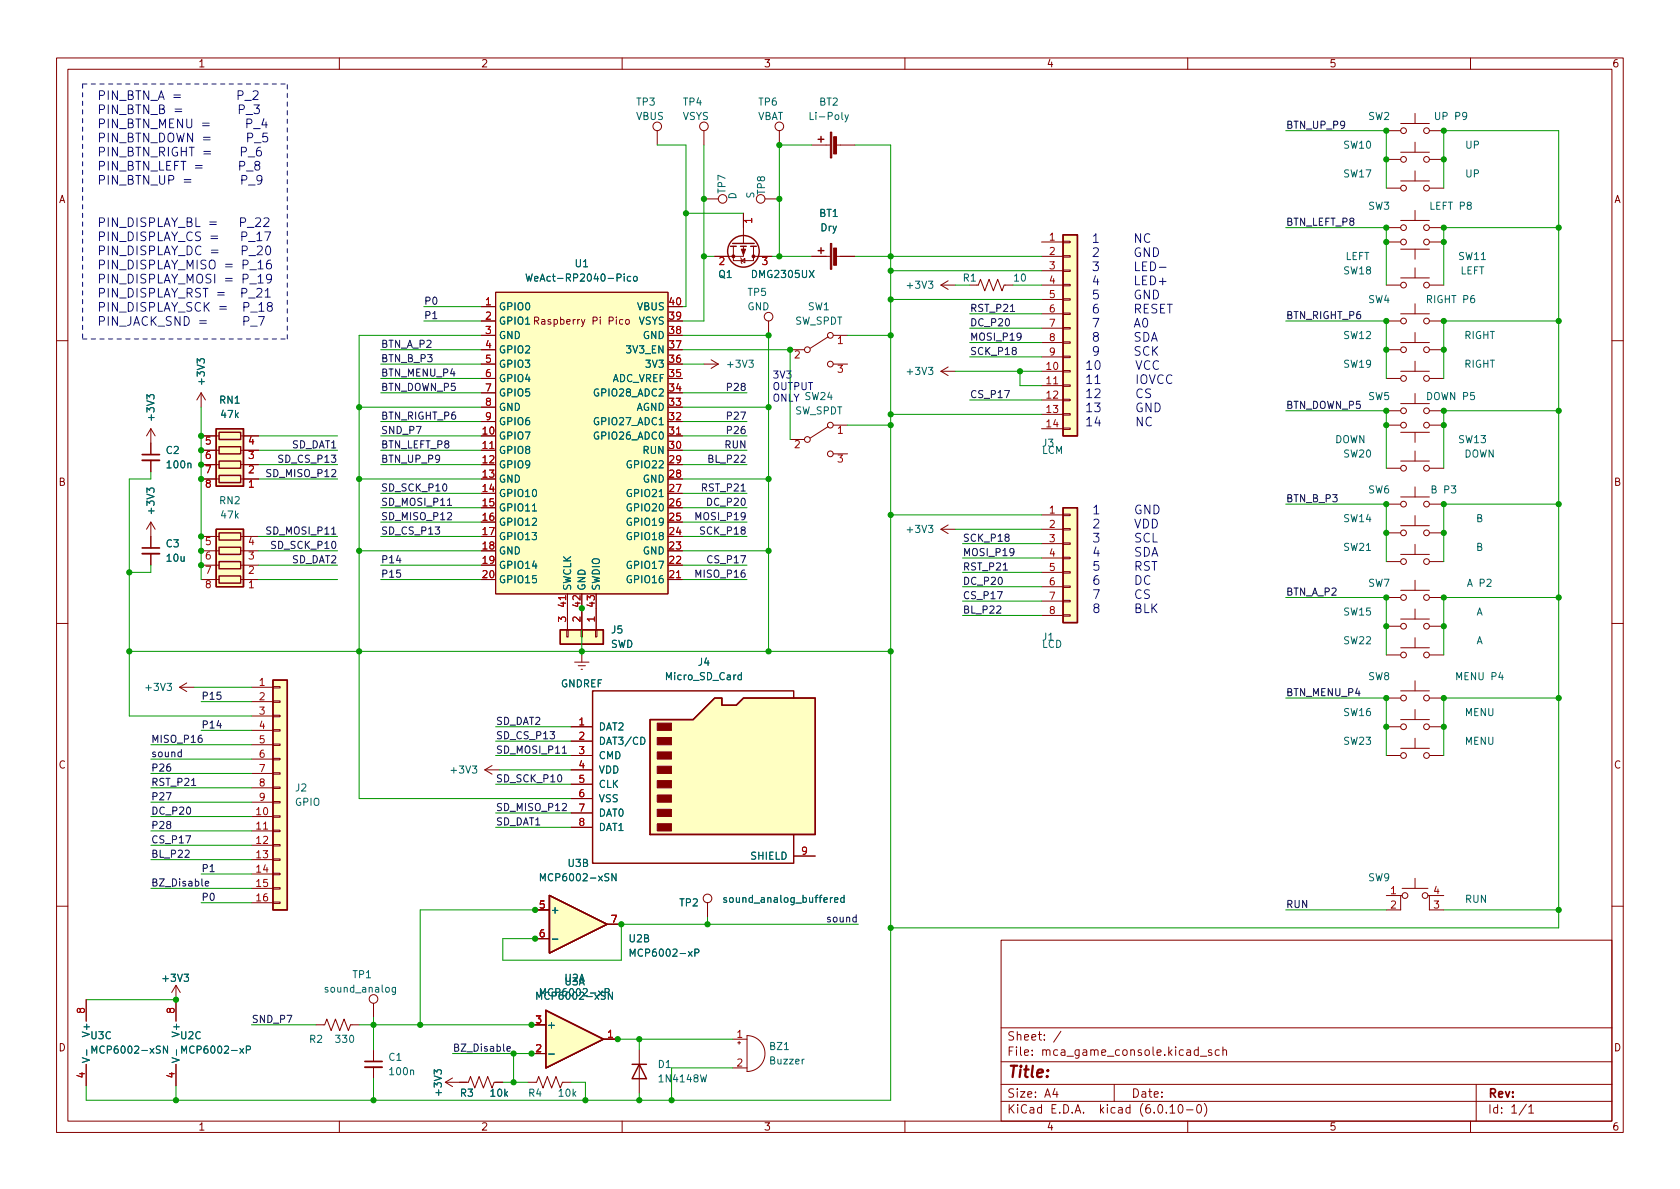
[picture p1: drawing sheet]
<svg xmlns="http://www.w3.org/2000/svg" width="297mm" height="210mm" viewBox="0 0 297 210" stroke-linecap="round" stroke-linejoin="round" font-family="sans-serif">
<g fill="none" stroke="#840000" stroke-width=".18">
<path d="M10 10.2h277v190.1h-277zM12 12.2h273v186.1h-273zM60 10.2v2M110 10.2v2M160 10.2v2M210 10.2v2M260 10.2v2M116.2 23.1v2.5M124.5 23.1v2.5M124.5 35.2h2.5M131.4 37.7v5.3M135.3 35.2h2.5"/>
<path d="M137.8 23.1v2.5M143.5 25.6h3.3M147.8 25.6h3.3M245.1 33.3h2.5M245.1 23.1h2.5M245.1 28.2h2.5M247.6 32h5.1M247.6 21.8h5.1M247.6 26.9h5.1M247.6 39h5.1M250.2 20.1v1.7M250.2 25.1v1.8"/>
<path d="M250.2 30.2v1.8M250.2 37.2v1.8M252.7 33.3h2.6M252.7 23.1h2.6M252.7 28.2h2.6M85.1 56.8h2.5M85.1 54.2h2.5M85.1 59.3h2.5M87.6 51.7h30.5v53.3h-30.5zM94.5 56.7h.6l.1-.2v-.3l-.7-.1v1.2M94.8 56.7l.4 .6M110.1 56.6l-.3-.1-.3 .2 .1 .6h.5"/>
<path d="M110.7 56.6l.2-.1 .3 .1 .1 .5-.1 .2h-.3l-.2-.1zM129.7 43.6v2.5h3.5v-2.5M130.9 45.6l.2 .1v.8l.1 .1M131.1 46.1l.6-.4v.8zM131.4 43.6v1.7h-5M133.2 45.3h3.3M135.9 56.8v2.5M143.5 45.3h3.3M146.4 59.6l-3.1 2M147.3 59.3h2.6M147.8 45.3h3.3M166.4 50.4h2.5"/>
<path d="M166.4 50.4l1.2 .8M167.6 49.7l-1.2 .7M171.4 50.4h1.6l.4-1 .7 2 .8-2 .7 2 .8-2 .8 2 .3-1h1.6M184.1 42.8h3.9M184.1 50.4h3.9M184.1 55.5h3.9M184.1 45.3h3.9M184.1 47.9h3.9M184.1 53h3.9M184.1 58h3.9M188 57.9h1.2v.3h-1.2zM188 55.4h1.2v.2h-1.2z"/>
<path d="M188 52.8h1.2v.3h-1.2zM188 50.3h1.2v.2h-1.2zM188 47.7h1.2v.3h-1.2zM188 45.2h1.2v.3h-1.2zM188 42.7h1.2v.2h-1.2zM245.1 42.8h2.5M245.1 40.3h2.5M245.1 50.4h2.5M245.1 56.8h2.5M247.6 44.1h5.1M247.6 49.1h5.1M247.6 55.5h5.1"/>
<path d="M250.2 44.1v1.7M250.2 47.4v1.7M250.2 53.7v1.8M250.2 58.8v1.8M252.7 42.8h2.6M252.7 40.3h2.6M252.7 50.4h2.6M252.7 56.8h2.6M10 60.2h2M26.7 75.8v4.6M26.7 75.8l-.8 1.3M26.7 75.8l.7 1.3"/>
<path d="M35.6 79.6h3.1M35.6 77.1h3.1M35.6 69.5l-.8 1.2M35.6 69.5v2.5M35.6 69.5l.7 1.2M42.5 79.6h3.2M42.5 77.1h3.2M85.1 64.4h2.5M85.1 79.6h2.5M85.1 61.8h2.5M85.1 66.9h2.5M85.1 69.5h2.5"/>
<path d="M85.1 72h2.5M85.1 74.5h2.5M118.1 77.1h2.5M124.5 64.4h2.5M125.7 63.6l1.3 .8M127 64.4l-1.3 .7M139.7 77.7h2.5M139.7 61.8h2.5M146.4 75.4l-3.1 2.1M147.3 75.2h2.6M147.3 64.4h2.6M166.4 65.7l1.2 .7"/>
<path d="M166.4 65.7h2.5M167.6 64.9l-1.2 .8M184.1 65.7h3.9M184.1 60.6h3.9M184.1 68.2h3.9M184.1 70.7h3.9M184.1 73.3h3.9M184.1 75.8h3.9M184.1 63.1h3.9M188 75.7h1.2v.2h-1.2zM188 73.1h1.2v.3h-1.2zM188 70.6h1.2v.3h-1.2z"/>
<path d="M188 68.1h1.2v.2h-1.2zM188 65.5h1.2v.3h-1.2zM188 63h1.2v.2h-1.2zM188 60.4h1.2v.3h-1.2zM245.1 75.2h2.5M245.1 61.8h2.5M245.1 66.9h2.5M245.1 72.6h2.5M247.6 65.7h5.1M247.6 71.4h5.1M247.6 60.6h5.1M247.6 76.4h5.1"/>
<path d="M250.2 63.9v1.8M250.2 69.6v1.8M250.2 76.4v1.8M250.2 79.8v1.7M252.7 75.2h2.6M252.7 61.8h2.6M252.7 66.9h2.6M252.7 72.6h2.6M285 60.2h2M26.7 81.4v2M26.7 92.3v4.6M26.7 97.9v2"/>
<path d="M26.7 92.3l-.8 1.3M26.7 92.3l.7 1.3M35.6 84.7h3.1M35.6 82.2h3.1M35.6 99.9h3.1M35.6 97.4h3.1M35.6 94.9h3.1M42.5 84.7h3.2M42.5 82.2h3.2M42.5 99.9h3.2M42.5 97.4h3.2M42.5 94.9h3.2"/>
<path d="M147.3 80.3h2.6M166.4 93.6l1.2 .8M166.4 93.6h2.5M167.6 92.8l-1.2 .8M184.1 93.6h3.9M184.1 91.1h3.9M184.1 96.1h3.9M184.1 98.7h3.9M188 98.5h1.2v.3h-1.2zM188 96h1.2v.3h-1.2zM188 93.5h1.2v.2h-1.2zM188 90.9h1.2v.3h-1.2z"/>
<path d="M245.1 89.1h2.5M245.1 82.8h2.5M245.1 94.2h2.5M245.1 99.3h2.5M247.6 87.9h5.1M247.6 81.5h5.1M247.6 93h5.1M247.6 98h5.1M250.2 86.1v1.8M250.2 91.2v1.8M250.2 96.3v1.7M252.7 89.1h2.6"/>
<path d="M252.7 82.8h2.6M252.7 94.2h2.6M252.7 99.3h2.6M10 110.2h2M35.6 102.5h3.1M42.5 102.5h3.2M100.2 111.4h.3v1.2h-.3zM100.3 105v6.4M101.6 117.1h2.5M102.2 117.7h1.3M102.7 111.4h.3v1.2h-.3zM102.7 118.4h.3"/>
<path d="M102.9 107.6v3.8M102.9 115.8v1.3M105.3 111.4h.2v1.2h-.2zM105.4 107.6v3.8M118.1 102.5h2.5M184.1 101.2h3.9M184.1 103.8h3.9M184.1 106.3h3.9M184.1 108.8h3.9M188 108.7h1.2v.3h-1.2zM188 106.2h1.2v.2h-1.2zM188 103.6h1.2v.3h-1.2z"/>
<path d="M188 101.1h1.2v.2h-1.2zM245.1 115.8h2.5M245.1 105.7h2.5M245.1 110.7h2.5M247.6 114.5h5.1M247.6 104.4h5.1M247.6 109.5h5.1M250.2 102.6v1.8M250.2 107.7v1.8M250.2 112.8v1.7M252.7 115.8h2.6M252.7 105.7h2.6"/>
<path d="M252.7 110.7h2.6M285 110.2h2M31.7 121.5h2.6M31.7 121.5l1.3 .8M33 120.8l-1.3 .7M44.4 121.5h3.9M44.4 124.1h3.9M44.4 126.6h3.9M44.4 129.2h3.9M44.4 131.7h3.9M44.4 134.2h3.9M44.4 136.8h3.9"/>
<path d="M44.4 139.3h3.9M48.3 139.2h1.2v.2h-1.2zM48.3 136.6h1.2v.3h-1.2zM48.3 134.1h1.2v.3h-1.2zM48.3 131.6h1.2v.2h-1.2zM48.3 129h1.2v.3h-1.2zM48.3 126.5h1.2v.2h-1.2zM48.3 123.9h1.2v.3h-1.2zM48.3 121.4h1.2v.3h-1.2zM85.7 136.1l1.3 .8M85.7 136.1h2.6M87 135.4l-1.3 .7"/>
<path d="M101 136.1h3.8M101 128.5h3.8M101 131.1h3.8M101 133.6h3.8M101 138.7h3.8M245.1 128.5h2.5M245.1 133.6h2.5M245.1 123.4h2.5M247.6 122.2h5.1M247.6 132.3h5.1M247.6 127.2h5.1M250.2 120.4v1.8"/>
<path d="M250.2 125.5v1.7M250.2 130.6v1.7M252.7 128.5h2.6M252.7 133.6h2.6M252.7 123.4h2.6M44.4 144.4h3.9M44.4 146.9h3.9M44.4 149.5h3.9M44.4 152h3.9M44.4 154.6h3.9M44.4 157.1h3.9M44.4 159.6h3.9"/>
<path d="M44.4 141.9h3.9M48.3 159.5h1.2v.3h-1.2zM48.3 157h1.2v.2h-1.2zM48.3 154.4h1.2v.3h-1.2zM48.3 151.9h1.2v.2h-1.2zM48.3 149.3h1.2v.3h-1.2zM48.3 146.8h1.2v.3h-1.2zM48.3 144.3h1.2v.2h-1.2zM48.3 141.7h1.2v.3h-1.2zM101 141.2h3.8M101 143.8h3.8M101 146.3h3.8"/>
<path d="M125.1 159.6v2.6M140.3 151.4h3.8M245.1 158.4h2.5M247.9 158.4h-.3v2.5h-2.5M247.9 157.1h4.6M250.2 155.3v1.8M252.5 158.4h.2v2.5h2.6M252.7 158.4h2.6M10 160.2h2M15.2 176.8v3.8M31.1 174.2l-.7 1.3M31.1 174.2v6.4"/>
<path d="M31.1 174.2l.8 1.3M66 177.4v2.6M94.6 160.9h2.6M94.6 166h2.6M107.3 163.4h2.6M177 166.3h108v32h-108zM285 160.2h2M15.2 188.2v3.8M31.1 188.2v3.8M55.9 181.2h1.5l.4-1 .7 2 .8-2 .8 2 .7-2 .8 2 .4-1h1.5M60 198.3v2M66 185.7v2"/>
<path d="M66 188.7v2M78.7 191.4h4.1l.4-1 .7 2 .8-2 .8 2 .7-2 .8 2 .4-1h1.5M78.7 191.4l1.3 .7M80 190.6l-1.3 .8M93.3 191.4h1.6l.3-1 .8 2 .8-2 .7 2 .8-2 .8 2 .3-1h1.6M94 186.3h2.5M94 181.2h2.5M106.7 183.8h2.5M110 198.3v2M113 185.7v7.6M129.5 183.8h2.6M129.5 188.8h2.6"/>
<path d="M130.4 184.4h.5M130.7 184.1v.6M132.1 183.1a3.2 3.2 0 0 1 3.2 3.2 3.2 3.2 0 0 1-3.2 3.2zM160 198.3v2M177 194.8h108M177 191.8h108M177 187.8h108M177 181.8h108M186.5 192.5l-.4 1h1M186.9 193v1M187.6 182.4l-1.3 1.9M197 191.8v3"/>
<path d="M206.9 195.8l.4-.5v1.5M206.9 196.8h.8M208.5 195.4l.1-.1a.81 .81 0 0 1 .6 .7 .81 .81 0 0 1-.3 .8h-.1a.81 .81 0 0 1-.6-.6 .81 .81 0 0 1 .3-.8zM209.8 196.3h1.1M210 198.3v2M211.8 195.4l.1-.1a.81 .81 0 0 1 .6 .7 .81 .81 0 0 1-.3 .8h-.1a.81 .81 0 0 1-.6-.6 .81 .81 0 0 1 .3-.8zM211.9 185.7l-.5-.1-.3 .3v.4l.2 .3h.6M211.9 185.1v1.5M212.2 186.8h1.2M212.9 195.1a1.72 1.72 0 0 1 0 2.3M214.2 185.7l-.3-.1-.3 .2 .1 .3 .5 .1v.4h-.6M215.6 185.7l-.5-.1-.2 .3v.4l.1 .3h.6"/>
<path d="M216.2 185.8l.2-.2 .4 .1 .1 .9M216.2 185.1v1.5M260 198.3v2M261 191.8v6.5M269.9 195.3l-1.3 1.9M270.3 195.8l.4-.5v1.5M270.3 196.8h.9"/>
<circle cx="116.2" cy="22.3" r=".76"/>
<circle cx="124.5" cy="22.3" r=".76"/>
<circle cx="127.8" cy="35.2" r=".76"/>
<circle cx="134.5" cy="35.2" r=".76"/>
<circle cx="137.8" cy="22.3" r=".76"/>
<circle cx="248.2" cy="23.1" r=".51"/>
<circle cx="248.2" cy="28.2" r=".51"/>
<circle cx="248.2" cy="33.3" r=".51"/>
<circle cx="252.2" cy="23.1" r=".51"/>
<circle cx="252.2" cy="33.3" r=".51"/>
<circle cx="252.2" cy="28.2" r=".51"/>
<circle cx="135.9" cy="56" r=".76"/>
<circle cx="146.8" cy="59.3" r=".51"/>
<circle cx="248.2" cy="42.8" r=".51"/>
<circle cx="248.2" cy="56.8" r=".51"/>
<circle cx="248.2" cy="50.4" r=".51"/>
<circle cx="248.2" cy="40.3" r=".51"/>
<circle cx="252.2" cy="50.4" r=".51"/>
<circle cx="252.2" cy="42.8" r=".51"/>
<circle cx="252.2" cy="40.3" r=".51"/>
<circle cx="252.2" cy="56.8" r=".51"/>
<circle cx="142.7" cy="77.7" r=".51"/>
<circle cx="142.7" cy="61.8" r=".51"/>
<circle cx="146.8" cy="75.2" r=".51"/>
<circle cx="146.8" cy="64.4" r=".51"/>
<circle cx="248.2" cy="66.9" r=".51"/>
<circle cx="248.2" cy="61.8" r=".51"/>
<circle cx="248.2" cy="75.2" r=".51"/>
<circle cx="248.2" cy="72.6" r=".51"/>
<circle cx="252.2" cy="75.2" r=".51"/>
<circle cx="252.2" cy="72.6" r=".51"/>
<circle cx="252.2" cy="66.9" r=".51"/>
<circle cx="252.2" cy="61.8" r=".51"/>
<circle cx="146.8" cy="80.3" r=".51"/>
<circle cx="248.2" cy="94.2" r=".51"/>
<circle cx="248.2" cy="82.8" r=".51"/>
<circle cx="248.2" cy="99.3" r=".51"/>
<circle cx="248.2" cy="89.1" r=".51"/>
<circle cx="252.2" cy="82.8" r=".51"/>
<circle cx="252.2" cy="99.3" r=".51"/>
<circle cx="252.2" cy="89.1" r=".51"/>
<circle cx="252.2" cy="94.2" r=".51"/>
<circle cx="248.2" cy="105.7" r=".51"/>
<circle cx="248.2" cy="110.7" r=".51"/>
<circle cx="248.2" cy="115.8" r=".51"/>
<circle cx="252.2" cy="115.8" r=".51"/>
<circle cx="252.2" cy="110.7" r=".51"/>
<circle cx="252.2" cy="105.7" r=".51"/>
<circle cx="248.2" cy="123.4" r=".51"/>
<circle cx="248.2" cy="133.6" r=".51"/>
<circle cx="248.2" cy="128.5" r=".51"/>
<circle cx="252.2" cy="123.4" r=".51"/>
<circle cx="252.2" cy="133.6" r=".51"/>
<circle cx="252.2" cy="128.5" r=".51"/>
<circle cx="125.1" cy="158.9" r=".76"/>
<circle cx="248.4" cy="158.4" r=".51"/>
<circle cx="252" cy="158.4" r=".51"/>
<circle cx="66" cy="176.7" r=".76"/>
</g>
<path d="M25.1 81.4h3.1M25.1 97.9h3.1M64.5 188.7h3.1" fill="none" stroke="#840000" stroke-width=".33"/>
<path d="M25.1 80.4h3.1M25.1 96.9h3.1M64.5 187.7h3.1" fill="none" stroke="#840000" stroke-width=".3"/>
<g fill="none" stroke="#840000" stroke-width=".25">
<path d="M144.7 24.6h1M145.2 24.1v1M129.2 43.6h1M129.5 43h3.8M130.9 43.6h1.1M132.7 43.6h1M144.7 44.3h1M145.2 43.8v1M188 41.5h2.5v35.6h-2.5zM38.2 75.8h4.9v10.2h-4.9zM38.7 79h3.8v1.3h-3.8zM38.7 76.4h3.8v1.3h-3.8z"/>
<path d="M38.2 93.6h4.9v10.2h-4.9zM38.7 84.1h3.8v1.2h-3.8zM38.7 81.5h3.8v1.3h-3.8zM38.7 99.3h3.8v1.3h-3.8zM38.7 96.8h3.8v1.2h-3.8zM38.7 94.2h3.8v1.3h-3.8zM188 89.8h2.5v20.3h-2.5zM38.7 101.8h3.8v1.3h-3.8zM99.1 111.4h7.6v2.5h-7.6zM48.3 120.3h2.5v40.6h-2.5zM114.9 127.2h7.7l3.8-3.8h1.2v1.3h2.6l1.2-1.3h12.7v24.2h-29.2zM140.3 123.4v-1.2h-35.5v30.4h35.5v-5"/>
<path d="M97.2 158.4l10.1 5-10.1 5.1zM96.5 178.7l10.2 5.1-10.2 5zM111.8 188.2h2.5M113 188.2l1.3 2.5h-2.5z"/>
<circle cx="131.4" cy="44.4" r="2.79"/>
</g>
<g fill="#ffffc2" stroke="#ffffc2" stroke-width=".18">
<path d="M96.5 178.7l10.2 5.1-10.2 5z"/>
<path d="M48.3 120.3h2.5v40.6h-2.5z"/>
<path d="M114.9 127.2h7.7l3.8-3.8h1.2v1.3h2.6l1.2-1.3h12.7v24.2h-29.2z"/>
<path d="M97.2 158.4l10.1 5-10.1 5.1z"/>
<path d="M38.2 75.8h4.9v10.2h-4.9z"/>
<path d="M87.6 51.7h30.5v53.3h-30.5z"/>
<path d="M99.1 111.4h7.6v2.5h-7.6z"/>
<path d="M38.2 93.6h4.9v10.2h-4.9z"/>
<path d="M188 41.5h2.5v35.6h-2.5z"/>
<path d="M188 89.8h2.5v20.3h-2.5z"/>
</g>
<g fill="none" stroke="#006464" stroke-width=".18">
<path d="M149.4 20.3l.3 .8M150 20.3l-.4 1.1-.2 .2M93 48.4l.3 1.3 .3-.9 .2 .9 .3-1.3M111.5 48.9h-.3l-.3 .2 .1 .6h.5M112.1 49l.1-.1 .4 .1 .1 .5-.2 .2h-.3l-.1-.1zM94.1 90.4h.8M131.1 119.4h-.4l-.2 .2 .1 .5h.5M131.1 118.9v1.3M113.3 130.4a.64 .64 0 0 1 .7 .6 .64 .64 0 0 1-.7 .6zM95.6 155.8v-1.3l.4 .9 .4-.9v1.3M108.9 154.5v1.3l-.7-1.3v1.3M128.4 158.8l-.3-.1-.1 .2v.2l.4 .1v.3h-.4"/>
<path d="M147.6 159.1l.6-.1-.1-.2-.4-.1-.1 .2v.6h.5M149.2 158.8l-.3-.1-.3 .3 .2 .5h.4M149.2 158.3v1.3M69.9 174.6v1l-.2 .3-.3-.1M69.9 174.7l-.3-.1-.3 .2 .1 .6h.5M94.9 176.7v-1.3l.4 1 .5-1v1.3M95.6 176.1v-1.3l.4 .9 .4-.9v1.3M97.7 166.1h.9M107 175.5l.6-.1 .1-.2-.1-.3-.6-.1v1.3M108.3 175.4v1.3l-.7-1.3v1.3M111.4 169.1v-1.3l.5 .9 .4-.9v1.3M122.9 168.5l.6-.1 .1-.1-.1-.4-.6-.1v1.3"/>
<path d="M15.3 185.6v1M16.3 186.2v-1.2l.4 .9 .4-.9v1.2M29.6 185v1.2l-.7-1.2v1.2M31.2 185.6v1M32.1 186.2v-1.2l.5 .9 .4-.9v1.2M43.6 185.6h.6l.1-.2-.1-.3-.6-.1v1.2M97 186.4h1"/>
</g>
<g fill="#840000" stroke="#840000" stroke-width=".18">
<path d="M116.2 145.7h2.5v1.2h-2.5z"/>
<path d="M116.2 143.1h2.5v1.3h-2.5z"/>
<path d="M116.2 140.6h2.5v1.3h-2.5z"/>
<path d="M116.2 138h2.5v1.3h-2.5z"/>
<path d="M116.2 135.5h2.5v1.3h-2.5z"/>
<path d="M116.2 133h2.5v1.2h-2.5z"/>
<path d="M116.2 130.4h2.5v1.3h-2.5z"/>
<path d="M116.2 127.9h2.5v1.3h-2.5z"/>
<path d="M131.1 44.1h.7l-.4 1z"/>
<path d="M146.8 23.4h.3v4.5h-.3z"/>
<path d="M147.4 24.2h.5v3h-.5z"/>
<path d="M146.8 43h.3v4.6h-.3z"/>
<path d="M147.4 43.9h.5v3h-.5z"/>
<circle cx="129.7" cy="45.3" r=".25"/>
<circle cx="133.2" cy="45.3" r=".25"/>
</g>
<path d="M79.1 89.4h.7M32.1 133h-.4l-.2 .2 .1 .6h.5M32.1 132.6v1.2M99.4 133.2h.8M36.3 156.3l.6-.2-.1-.2-.3-.1-.2 .2 .1 .6h.4M89.6 185.5l.6-.2v-.2l-.4-.1-.2 .2 .1 .6h.5" fill="none" stroke="#0f0f0f" stroke-width=".18"/>
<g fill="none" stroke="#0000c2" stroke-width=".18">
<path d="M30.7 16.8h1.2M30.7 17.2h1.2M30.9 19.3h1.2M30.9 19.7h1.2M42.1 16.9l.7-.1 .2-.2-.1-.4-.2-.1h-.6v1.5M42.3 19.4l.8-.1 .1-.2-.1-.4-.2-.1h-.6v1.5M43.3 17.8h1.2M44.8 16.2l.2-.1h.3l.3 .1v.3v.2l-.9 .9h.9M44.9 18.6h1l-.6 .5 .5 .2v.7l-.2 .1h-.5l-.2-.1M32.6 31.8h1.2M32.6 32.2h1.2M34.6 29.3h1.1"/>
<path d="M34.6 29.7h1.1M35.8 21.8h1.2M35.8 22.2h1.2M36 24.3h1.1M36 24.7h1.1M36 26.8h1.2M36 27.2h1.2M37.1 39.3h1.2M37.1 39.7h1.2M42.4 29.3h.7l.2-.3-.1-.3-.2-.2h-.6v1.6M42.5 39.3h.8l.1-.3-.1-.3-.2-.2h-.6v1.6M42.7 26.8h.7l.2-.2-.1-.4-.2-.2h-.6v1.6"/>
<path d="M42.8 31.8h.7l.1-.3v-.3l-.3-.2h-.5v1.6M43.5 20.2h1.2M43.6 30.2h1.2M43.6 21.9l.8-.1 .1-.2v-.4l-.3-.2h-.6v1.6M43.8 24.4l.7-.1 .2-.2-.1-.4-.2-.2h-.6v1.6M43.9 27.7h1.1M43.9 32.7h1.2M44.8 22.7h1.2M45 25.2h1.2M45.2 38.7l.2-.2h.4l.2 .2 .1 .3-.1 .2-.9 .9h1M45.3 29.2l-.3-.3 .1-.2 .2-.2 .5 .1 .1 .2v.2l-.7 .3-.2 .2v.3l.3 .3h.3l.3-.3v-.3l-.3-.3M46.1 26a.61 .61 0 0 0-.8 .7v.6l.2 .2 .4 .1 .3-.2v-.5l-.1-.2-.5-.1-.3 .3"/>
<path d="M46.3 31.7l-.3 .3-.4-.1-.2-.2v-.4l.2-.2 .4-.1 .2 .2a1.03 1.03 0 0 1-.3 1.4h-.3M46.7 38.7l.2-.2h.4l.2 .2 .1 .3-.1 .2-.9 .9h1M46.7 21l-.4 1.1h1M47 21.6v1M47.3 23.5h-.8l-.1 .8 .3-.2 .5 .1 .1 .2v.5l-.3 .2h-.3l-.3-.2M35.3 56.7h1.2M35.3 57.2h1.2M37.3 41.7h1.2M37.3 42.2h1.2M37.4 44.2h1.2M37.4 44.7h1.2M42.8 41.8l.7-.1 .1-.2v-.3l-.3-.2h-.5v1.6"/>
<path d="M42.8 44.3l.8-.1 .1-.2-.1-.3-.2-.2h-.6v1.6M43.1 56.8l.8-.1 .1-.2-.1-.4-.2-.1h-.6v1.5M43.7 40.2h1.2M43.9 42.7h1.2M43.9 52.7h1.2M44 45.2h1.2M44.3 55.2h1.2M44.3 57.7h1.2M45.4 41.5l.5-.5v1.6M45.4 51.1l.2-.1h.4l.2 .1 .1 .3-.1 .3-.9 .8h1M45.4 42.6h.9M45.5 43.7l.2-.2h.4l.2 .2 .1 .2-.1 .3-.9 .9h1"/>
<path d="M45.6 46.4l.5-.4v1.6M45.6 48.9l.5-.4v1.5M45.6 47.6h.9M45.6 50h.9M45.7 56h1l-.6 1.5M45.8 53.9l.4-.4v1.5M45.8 55h.9M46.8 41h1.1l-.7 1.6M46.9 51.4l.4-.4v1.5M46.9 52.5h.9M47.2 43.6l.1-.1a.84 .84 0 0 1 .4 1.4l-.2 .2a.84 .84 0 0 1-.4-1.4zM47.6 54.2l-.3-.3v-.3l.3-.1 .4 .1 .1 .2v.2l-.7 .2-.1 .2v.3l.3 .3h.3l.2-.3v-.4l-.2-.1"/>
<path d="M47.9 46a.61 .61 0 0 0-.8 .7v.6l.2 .2 .4 .1 .2-.2 .1-.5-.1-.2-.5-.1-.3 .3M48 49.2l-.3 .3h-.3l-.3-.3v-.4l.2-.2 .4-.1 .2 .1a1.03 1.03 0 0 1-.3 1.4h-.3M193.2 56.3h1.1l-.7 1.5M193.3 42.9h.9M193.7 48.7l-.4 1.1h1M200.6 57.8l.5-1.5 .5 1.5M200.7 57.4h.7M200.8 46.3v1.6h.7M200.8 48.8v1.6h.7M201.6 43.9a.76 .76 0 0 0-.9 .5 .76 .76 0 0 0 .5 1l.5-.2v-.5h-.3M201.6 51.4a.76 .76 0 0 0-.9 .5 .76 .76 0 0 0 .5 1l.5-.2v-.5h-.3M201.6 58.9l-.6-.1-.3 .3 .2 .4 .6 .2v.5l-.2 .1h-.6"/>
<path d="M201.7 41.3v1.6l-.9-1.6v1.6M202 47.1h.5M202 49.5h.5M202.2 56.4l.2-.1a.84 .84 0 0 1 .4 1.4l-.3 .1a.84 .84 0 0 1-.3-1.4zM202.3 58.8a.78 .78 0 0 1 .8 .8 .78 .78 0 0 1-.8 .7zM202.8 46.3h-.8v1.6h.8M202.8 48.8h-.8v1.6h.8M203.2 43.8v1.6l-.9-1.6v1.6M203.2 51.3v1.6l-.9-1.6v1.6M203.3 41.5a.62 .62 0 0 0-.8 0 .62 .62 0 0 0-.2 .7 .58 .58 0 0 0 .3 .6 .58 .58 0 0 0 .7-.1M203.4 46.3a.78 .78 0 0 1 .9 .8 .78 .78 0 0 1-.9 .8zM203.4 48.8a.78 .78 0 0 1 .9 .8 .78 .78 0 0 1-.9 .8z"/>
<path d="M203.7 59.9h.8M204 43.8a.78 .78 0 0 1 .8 .8 .78 .78 0 0 1-.8 .8zM204 51.3a.78 .78 0 0 1 .8 .8 .78 .78 0 0 1-.8 .8zM204.5 53.9l-.5-.1-.3 .3 .1 .4 .7 .3v.4l-.3 .1h-.5M205 47.3h1.2M205 49.8h1.2M205.2 54.5h.5M205.6 49.2v1.2M205.9 53.8h-.7v1.5h.7M206.4 53.8h.9M206.8 53.8v1.5M193.6 67.8h.9"/>
<path d="M200.9 63.8l.5 1.5 .5-1.5M201.6 61.4l-.6-.1-.3 .3 .2 .4 .6 .2v.5l-.2 .1h-.6M201.9 71.3a.76 .76 0 0 0-.9 .6 .76 .76 0 0 0 .5 .9l.5-.1v-.5h-.3M202 68.9a.62 .62 0 0 0-.8 0 .62 .62 0 0 0-.2 .8 .58 .58 0 0 0 .3 .6 .58 .58 0 0 0 .7-.1M202 73.8v1.5l-.9-1.5v1.5M203.1 61.4a.62 .62 0 0 0-.7 0 .62 .62 0 0 0-.2 .8 .58 .58 0 0 0 .3 .6 .58 .58 0 0 0 .6-.1M203.3 63.9a.62 .62 0 0 0-.8 0 .62 .62 0 0 0-.2 .8 .58 .58 0 0 0 .3 .6 .58 .58 0 0 0 .7-.1M203.4 68.8h-.6l-.2 .1v.5l.7 .3 .1 .3-.3 .3-.6-.1M203.5 71.3v1.5l-.9-1.5v1.5M203.6 60.3l.5-1.5 .5 1.5M203.6 73.9a.62 .62 0 0 0-.8 0 .62 .62 0 0 0-.2 .7 .58 .58 0 0 0 .3 .6 .58 .58 0 0 0 .7 0M203.8 61.3v1.5"/>
<path d="M204 62l.7 .8M204.2 71.3a.78 .78 0 0 1 .9 .7 .78 .78 0 0 1-.9 .8zM204.7 61.3l-.9 .9M204.8 63.9a.62 .62 0 0 0-.7 0 .62 .62 0 0 0-.2 .8 .58 .58 0 0 0 .3 .6 .58 .58 0 0 0 .6-.1M205.6 66.4a.62 .62 0 0 0-.7 0 .62 .62 0 0 0-.2 .8 .58 .58 0 0 0 .3 .6 .58 .58 0 0 0 .6-.1M207.2 66.4a.62 .62 0 0 0-.8 0 .62 .62 0 0 0-.2 .8 .58 .58 0 0 0 .3 .6 .58 .58 0 0 0 .7-.1M200.6 91.8l.6 1.6 .5-1.6M201.7 89.4a.76 .76 0 0 0-1 .5 .76 .76 0 0 0 .6 1l.5-.2v-.5h-.3M201.7 94.4l-.6-.1-.3 .3 .1 .4 .7 .3v.4l-.2 .2-.6-.1M201.7 96.9l-.6-.1-.3 .3 .1 .4 .7 .3v.4l-.2 .2-.6-.1M202.2 91.8a.78 .78 0 0 1 .9 .8 .78 .78 0 0 1-.9 .8zM202.3 96.8a.78 .78 0 0 1 .9 .8 .78 .78 0 0 1-.9 .8z"/>
<path d="M203.2 94.5a.62 .62 0 0 0-.7-.1 .62 .62 0 0 0-.2 .8 .58 .58 0 0 0 .3 .6 .58 .58 0 0 0 .6-.1M203.2 99.4l-.6-.1-.2 .1v.5l.7 .3 .1 .4-.3 .2h-.6M203.3 89.3v1.6l-.9-1.6v1.6M203.7 98.4l.5-1.6 .5 1.6M203.7 99.3h.9M203.7 91.8a.78 .78 0 0 1 .9 .8 .78 .78 0 0 1-.9 .8zM203.8 97.9h.8M203.9 94.3v1.6h.7M204 89.3a.78 .78 0 0 1 .9 .8 .78 .78 0 0 1-.9 .8zM204.1 99.3v1.5M200.9 101.8a.78 .78 0 0 1 .9 .8 .78 .78 0 0 1-.9 .7zM200.9 107.5l.6-.1 .2-.2-.2-.3-.6-.1v1.5h.6l.3-.3a.4 .4 0 0 0-.4-.5"/>
<path d="M201.8 104.4a.62 .62 0 0 0-.8 0 .62 .62 0 0 0-.2 .8 .58 .58 0 0 0 .3 .6 .58 .58 0 0 0 .7-.1M202.4 106.8v1.5h.8M203.2 104.4l-.6-.1-.3 .3 .2 .4 .7 .2v.5l-.3 .1h-.6M203.3 101.9a.62 .62 0 0 0-.8 0 .62 .62 0 0 0-.2 .8 .58 .58 0 0 0 .3 .6 .58 .58 0 0 0 .7-.1M203.7 106.8v1.5M203.9 107.4l.7 .9M204.6 106.8l-.9 .9"/>
</g>
<path d="M14.6 14.9v45M14.6 14.9h36.2M14.6 59.9h36.2M50.8 59.9v-45" fill="none" stroke="#0000c2" stroke-width=".18" stroke-dasharray=".8 .8"/>
<g fill="none" stroke="#009600" stroke-width=".18">
<path d="M116.2 25.6h5.1v28.6h-.7M121.3 37.7h10.1M124.5 25.6v31.2h-3.9M143.5 25.6h-5.7v19.7M151.1 25.6h6.4v169h-142.3v-2.6M227.3 23.1h17.8v10.2M255.3 33.3v-10.2h20.3v141h-118.1M74.9 56.8h10.2M74.9 54.2h10.2M85.1 59.3h-21.6v81.9h37.5M120.6 59.3h15.3v55.9M124.5 45.3h1.9"/>
<path d="M136.5 45.3h7M149.9 59.3h7.6M151.1 45.3h33M157.5 53h26.6M157.5 47.9h26.6M168.9 50.4h2.5M171.4 58h12.7M171.4 55.5h12.7M179.1 50.4h5M227.3 40.3h17.8v10.1M227.3 56.8h17.8v10.1M275.6 56.8h-20.3v10.1"/>
<path d="M275.6 40.3h-20.3v10.1M35.6 72v30.5M45.7 79.6h14M45.7 77.1h14M63.5 72h21.6M67.3 79.6h17.8M67.3 64.4h17.8M67.3 69.5h17.8M67.3 61.8h17.8M67.3 66.9h17.8M67.3 74.5h17.8M67.3 77.1h17.8"/>
<path d="M120.6 72h15.3M120.6 79.6h11.5M120.6 64.4h3.9M120.6 69.5h11.5M120.6 61.8h19.1v15.9M120.6 74.5h11.5M120.6 77.1h11.5M149.9 75.2h7.6M157.5 73.3h26.6M168.9 65.7h15.2M171.4 60.6h12.7M171.4 70.7h12.7"/>
<path d="M171.4 63.1h12.7M180.3 65.7v2.5h3.8M227.3 72.6h17.8v10.2M275.6 72.6h-20.3v10.2M26.7 83.4v1.3h-3.8v41.9h21.5M26.7 99.9v1.3h-3.8M45.7 97.4h14M45.7 84.7h14M45.7 99.9h14M45.7 94.9h14M45.7 82.2h14M63.5 97.4h21.6"/>
<path d="M63.5 84.7h21.6M67.3 87.2h17.8M67.3 99.9h17.8M67.3 94.9h17.8M67.3 89.8h17.8M67.3 92.3h17.8M67.3 82.2h17.8M120.6 87.2h11.5M120.6 97.4h15.3M120.6 84.7h15.3M120.6 99.9h11.5M120.6 94.9h11.5"/>
<path d="M120.6 89.8h11.5M120.6 92.3h11.5M120.6 82.2h11.5M157.5 91.1h26.6M168.9 93.6h15.2M170.2 98.7h13.9M170.2 96.1h13.9M227.3 89.1h17.8v10.2M275.6 89.1h-20.3v10.2M22.9 115.2h134.6M45.7 102.5h14M67.3 102.5h17.8"/>
<path d="M102.9 107.6v8.2M120.6 102.5h11.5M170.2 108.8h13.9M170.2 101.2h13.9M170.2 106.3h13.9M170.2 103.8h13.9M227.3 105.7h17.8v10.1M275.6 105.7h-20.3v10.1M26.7 136.8h17.7M26.7 139.3h17.7M26.7 134.2h17.7M26.7 131.7h17.7"/>
<path d="M34.3 121.5h10.1M35.6 129.2h8.8M35.6 124.1h8.8M87.6 138.7h13.4M87.6 128.5h13.4M87.6 133.6h13.4M87.6 131.1h13.4M88.3 136.1h12.7M227.3 123.4h17.8v10.2M275.6 123.4h-20.3v10.2M26.7 146.9h17.7M26.7 141.9h17.7"/>
<path d="M26.7 144.4h17.7M26.7 152h17.7M26.7 157.1h17.7M26.7 149.5h17.7M35.6 159.6h8.8M35.6 154.6h8.8M87.6 146.3h13.4M87.6 143.8h13.4M15.2 176.8h15.9M66 180v5.7M94.6 160.9h-20.3v20.3M125.1 162.2v1.2"/>
<path d="M151.8 163.4h-41.9v6.4h-21v-3.8h5.7M227.3 160.9h17.8M255.3 160.9h20.3M31.1 192v2.6M44.4 181.2h11.5M63.5 181.2h30.5M66 190.7v3.9M80 186.3h14M88.9 191.4h4.4M90.8 186.3v5.1M101 191.4h2.5v3.2M109.2 183.8h20.3"/>
<path d="M113 183.8v1.9M113 193.3v1.3M129.5 188.8h-10.8v5.8"/>
</g>
<g fill="#009600" stroke="#009600" stroke-width=".18">
<circle cx="245.1" cy="23.1" r=".46"/>
<circle cx="275.6" cy="40.3" r=".46"/>
<circle cx="255.3" cy="42.8" r=".46"/>
<circle cx="255.3" cy="23.1" r=".46"/>
<circle cx="255.3" cy="28.2" r=".46"/>
<circle cx="255.3" cy="40.3" r=".46"/>
<circle cx="255.3" cy="110.7" r=".46"/>
<circle cx="275.6" cy="123.4" r=".46"/>
<circle cx="255.3" cy="105.7" r=".46"/>
<circle cx="275.6" cy="105.7" r=".46"/>
<circle cx="245.1" cy="110.7" r=".46"/>
<circle cx="245.1" cy="105.7" r=".46"/>
<circle cx="245.1" cy="94.2" r=".46"/>
<circle cx="255.3" cy="94.2" r=".46"/>
<circle cx="245.1" cy="123.4" r=".46"/>
<circle cx="275.6" cy="160.9" r=".46"/>
<circle cx="255.3" cy="123.4" r=".46"/>
<circle cx="255.3" cy="128.5" r=".46"/>
<circle cx="245.1" cy="128.5" r=".46"/>
<circle cx="157.5" cy="45.3" r=".46"/>
<circle cx="157.5" cy="47.9" r=".46"/>
<circle cx="157.5" cy="59.3" r=".46"/>
<circle cx="137.8" cy="25.6" r=".46"/>
<circle cx="137.8" cy="35.2" r=".46"/>
<circle cx="124.5" cy="45.3" r=".46"/>
<circle cx="121.3" cy="37.7" r=".46"/>
<circle cx="137.8" cy="45.3" r=".46"/>
<circle cx="124.5" cy="35.2" r=".46"/>
<circle cx="139.7" cy="61.8" r=".46"/>
<circle cx="135.9" cy="72" r=".46"/>
<circle cx="135.9" cy="59.3" r=".46"/>
<circle cx="157.5" cy="73.3" r=".46"/>
<circle cx="157.5" cy="75.2" r=".46"/>
<circle cx="157.5" cy="53" r=".46"/>
<circle cx="245.1" cy="28.2" r=".46"/>
<circle cx="245.1" cy="42.8" r=".46"/>
<circle cx="245.1" cy="40.3" r=".46"/>
<circle cx="245.1" cy="61.8" r=".46"/>
<circle cx="245.1" cy="56.8" r=".46"/>
<circle cx="180.3" cy="65.7" r=".46"/>
<circle cx="255.3" cy="72.6" r=".46"/>
<circle cx="275.6" cy="56.8" r=".46"/>
<circle cx="275.6" cy="72.6" r=".46"/>
<circle cx="245.1" cy="75.2" r=".46"/>
<circle cx="245.1" cy="72.6" r=".46"/>
<circle cx="255.3" cy="75.2" r=".46"/>
<circle cx="255.3" cy="89.1" r=".46"/>
<circle cx="275.6" cy="89.1" r=".46"/>
<circle cx="255.3" cy="56.8" r=".46"/>
<circle cx="255.3" cy="61.8" r=".46"/>
<circle cx="245.1" cy="89.1" r=".46"/>
<circle cx="35.6" cy="94.9" r=".46"/>
<circle cx="22.9" cy="101.2" r=".46"/>
<circle cx="22.9" cy="115.2" r=".46"/>
<circle cx="35.6" cy="99.9" r=".46"/>
<circle cx="35.6" cy="82.2" r=".46"/>
<circle cx="35.6" cy="84.7" r=".46"/>
<circle cx="35.6" cy="97.4" r=".46"/>
<circle cx="102.9" cy="115.2" r=".46"/>
<circle cx="102.9" cy="107.6" r=".46"/>
<circle cx="63.5" cy="97.4" r=".46"/>
<circle cx="63.5" cy="115.2" r=".46"/>
<circle cx="63.5" cy="84.7" r=".46"/>
<circle cx="63.5" cy="72" r=".46"/>
<circle cx="35.6" cy="77.1" r=".46"/>
<circle cx="35.6" cy="79.6" r=".46"/>
<circle cx="157.5" cy="115.2" r=".46"/>
<circle cx="135.9" cy="97.4" r=".46"/>
<circle cx="157.5" cy="91.1" r=".46"/>
<circle cx="135.9" cy="115.2" r=".46"/>
<circle cx="135.9" cy="84.7" r=".46"/>
<circle cx="125.1" cy="163.4" r=".46"/>
<circle cx="94.6" cy="166" r=".46"/>
<circle cx="94.6" cy="160.9" r=".46"/>
<circle cx="157.5" cy="164.1" r=".46"/>
<circle cx="90.8" cy="191.4" r=".46"/>
<circle cx="31.1" cy="194.6" r=".46"/>
<circle cx="66" cy="194.6" r=".46"/>
<circle cx="31.1" cy="176.8" r=".46"/>
<circle cx="66" cy="181.2" r=".46"/>
<circle cx="74.3" cy="181.2" r=".46"/>
<circle cx="90.8" cy="186.3" r=".46"/>
<circle cx="113" cy="183.8" r=".46"/>
<circle cx="103.5" cy="194.6" r=".46"/>
<circle cx="113" cy="194.6" r=".46"/>
<circle cx="94" cy="181.2" r=".46"/>
<circle cx="94" cy="186.3" r=".46"/>
<circle cx="109.2" cy="183.8" r=".46"/>
<circle cx="109.9" cy="163.4" r=".46"/>
<circle cx="118.7" cy="194.6" r=".46"/>
</g>
<text font-size="2.8" fill="#840000" x="178" y="190.6">Title:</text>
<g font-size="2.2" fill="#0000c2">
<text x="17.1" y="17.7">PIN_BTN_A =</text>
<text x="17.1" y="20.2">PIN_BTN_B =</text>
<text x="17.1" y="22.7">PIN_BTN_MENU =</text>
<text x="17.1" y="25.2">PIN_BTN_DOWN =</text>
<text x="17.1" y="27.7">PIN_BTN_RIGHT =</text>
<text x="17.1" y="30.2">PIN_BTN_LEFT =</text>
<text x="17.1" y="32.7">PIN_BTN_UP =</text>
<text x="17.1" y="40.1">PIN_DISPLAY_BL =</text>
<text x="17.1" y="42.6">PIN_DISPLAY_CS =</text>
<text x="17.1" y="45.1">PIN_DISPLAY_DC =</text>
<text x="17.1" y="47.6">PIN_DISPLAY_MISO = P_16</text>
<text x="192.4" y="42.9">1</text>
<text x="192.4" y="45.4">2</text>
<text x="192.4" y="47.9">3</text>
<text x="17.1" y="50.1">PIN_DISPLAY_MOSI = P_19</text>
<text x="17.1" y="52.6">PIN_DISPLAY_RST = P_21</text>
<text x="192.4" y="50.4">4</text>
<text x="192.4" y="52.9">5</text>
<text x="17.1" y="55.1">PIN_DISPLAY_SCK = P_18</text>
<text x="17.1" y="57.6">PIN_JACK_SND =</text>
<text x="192.4" y="55.4">6</text>
<text x="196.6" y="55.4">RESET</text>
<text x="191.8" y="65.4">10</text>
<text x="192.4" y="60.4">8</text>
<text x="192.4" y="62.9">9</text>
<text x="191.8" y="67.9">11</text>
<text x="191.8" y="70.4">12</text>
<text x="197.2" y="67.9">IOVCC</text>
<text x="191.8" y="72.9">13</text>
<text x="191.8" y="75.4">14</text>
<text x="193" y="90.9">1</text>
<text x="193" y="93.4">2</text>
<text x="193" y="95.9">3</text>
<text x="193" y="98.4">4</text>
<text x="193" y="100.9">5</text>
<text x="197.2" y="100.9">RST</text>
<text x="193" y="103.4">6</text>
<text x="193" y="105.9">7</text>
<text x="193" y="108.4">8</text>
</g>
<g font-size="2.1" fill="#840000">
<text x="178" y="184">Sheet: /</text>
<text x="178" y="186.7">File: mca_game_console.kicad_sch</text>
<text x="178" y="196.9">KiCad E.D.A. kicad (6.0.10-0)</text>
<text x="178" y="194.1">Size: A4</text>
<text x="200" y="194.1">Date:</text>
<text x="263" y="194.1">Rev:</text>
<text x="263" y="196.9">Id: 1/1</text>
</g>
<g font-size="1.8" fill="#840000">
<text x="35" y="11.9">1</text>
<text x="85" y="11.9">2</text>
<text x="135" y="11.9">3</text>
<text x="185" y="11.9">4</text>
<text x="235" y="11.9">5</text>
<text x="285" y="11.9">6</text>
<text x="10.3" y="35.9">A</text>
<text x="285.3" y="35.9">A</text>
<text x="95.3" y="57.4">Raspberry Pi Pico</text>
<text x="10.3" y="85.9">B</text>
<text x="285.3" y="85.9">B</text>
<text x="10.3" y="135.9">C</text>
<text x="285.3" y="135.9">C</text>
<text x="10.3" y="185.9">D</text>
<text x="285.3" y="185.9">D</text>
<text x="35" y="199.9">1</text>
<text x="85" y="199.9">2</text>
<text x="135" y="199.9">3</text>
<text x="185" y="199.9">4</text>
<text x="235" y="199.9">5</text>
<text x="285" y="199.9">6</text>
</g>
<g font-size="1.8" fill="#006464">
<text x="112.5" y="21.2">VBUS</text>
<text x="112.6" y="18.7">TP3</text>
<text x="120.7" y="21.2">VSYS</text>
<text x="120.8" y="18.7">TP4</text>
<text x="133.9" y="21.2">VBAT</text>
<text x="134.2" y="18.7">TP6</text>
<text x="143.6" y="21.2">Li-Poly</text>
<text x="144.9" y="18.7">BT2</text>
<text x="241.9" y="21.2">SW2</text>
<text x="254" y="21.2">UP P9</text>
<text x="237.6" y="26.3">SW10</text>
<text x="259.1" y="26.3">UP</text>
<text x="128.3" y="34.2" transform="rotate(-90 128.3 34.2)">TP7</text>
<text x="130.2" y="35.3" transform="rotate(-90 130.2 35.3)">D</text>
<text x="133.3" y="35.1" transform="rotate(-90 133.3 35.1)">S</text>
<text x="135.3" y="34.4" transform="rotate(-90 135.3 34.4)">TP8</text>
<text x="237.6" y="31.4">SW17</text>
<text x="259.1" y="31.4">UP</text>
<text x="144.9" y="38.3">BT1</text>
<text x="145.1" y="40.9">Dry</text>
<text x="241.9" y="37.1">SW3</text>
<text x="253" y="37.1">LEFT P8</text>
<text x="101.7" y="47.2">U1</text>
<text x="237.8" y="46">LEFT</text>
<text x="257.9" y="46">SW11</text>
<text x="94.5" y="49.8">WeAct-RP2040-Pico</text>
<text x="127.1" y="49.1">Q1</text>
<text x="132.3" y="52.3">TP5</text>
<text x="133.2" y="49.1">DMG2305UX</text>
<text x="160.5" y="51">+3V3</text>
<text x="170.3" y="49.8">R1</text>
<text x="179.4" y="49.8">10</text>
<text x="237.6" y="48.5">SW18</text>
<text x="241.9" y="53.6">SW4</text>
<text x="252.5" y="53.6">RIGHT P6</text>
<text x="258.1" y="48.5">LEFT</text>
<text x="88.1" y="54.9">GPIO0</text>
<text x="88.1" y="57.4">GPIO1</text>
<text x="88.1" y="59.9">GND</text>
<text x="112.7" y="54.9">VBUS</text>
<text x="112.9" y="57.4">VSYS</text>
<text x="113.7" y="59.9">GND</text>
<text x="132.1" y="54.9">GND</text>
<text x="140.5" y="57.4">SW_SPDT</text>
<text x="142.9" y="54.9">SW1</text>
<text x="237.6" y="59.9">SW12</text>
<text x="258.9" y="59.9">RIGHT</text>
<text x="88.1" y="62.5">GPIO2</text>
<text x="88.1" y="65">GPIO3</text>
<text x="111" y="62.5">3V3_EN</text>
<text x="114.5" y="65">3V3</text>
<text x="128.8" y="65">+3V3</text>
<text x="237.6" y="65">SW19</text>
<text x="258.9" y="65">RIGHT</text>
<text x="36.2" y="67.8" transform="rotate(-90 36.2 67.8)">+3V3</text>
<text x="38.9" y="71.4">RN1</text>
<text x="88.1" y="67.6">GPIO4</text>
<text x="88.1" y="70.1">GPIO5</text>
<text x="105.4" y="70.1">GPIO28_ADC2</text>
<text x="108.1" y="67.6">ADC_VREF</text>
<text x="160.5" y="66.3">+3V3</text>
<text x="241.9" y="70.7">SW5</text>
<text x="252.4" y="70.7">DOWN P5</text>
<text x="27.3" y="74.2" transform="rotate(-90 27.3 74.2)">+3V3</text>
<text x="39.2" y="73.9">47k</text>
<text x="88.1" y="77.7">GPIO7</text>
<text x="88.1" y="72.6">GND</text>
<text x="88.1" y="75.2">GPIO6</text>
<text x="105.4" y="77.7">GPIO26_ADC0</text>
<text x="105.4" y="75.2">GPIO27_ADC1</text>
<text x="112.4" y="72.6">AGND</text>
<text x="140.5" y="73.3">SW_SPDT</text>
<text x="29.4" y="80.3">C2</text>
<text x="29.7" y="82.8">100n</text>
<text x="88.1" y="80.3">GPIO8</text>
<text x="88.1" y="82.8">GPIO9</text>
<text x="111.2" y="82.8">GPIO22</text>
<text x="113.8" y="80.3">RUN</text>
<text x="184.2" y="80.3">LCM</text>
<text x="184.3" y="79">J3</text>
<text x="236" y="78.4">DOWN</text>
<text x="237.6" y="80.9">SW20</text>
<text x="257.9" y="78.4">SW13</text>
<text x="258.8" y="80.9">DOWN</text>
<text x="38.9" y="89.1">RN2</text>
<text x="88.1" y="85.3">GND</text>
<text x="88.1" y="87.9">GPIO10</text>
<text x="111.2" y="87.9">GPIO21</text>
<text x="113.7" y="85.3">GND</text>
<text x="241.9" y="87.2">SW6</text>
<text x="253.3" y="87.2">B P3</text>
<text x="27.3" y="90.7" transform="rotate(-90 27.3 90.7)">+3V3</text>
<text x="39.2" y="91.7">47k</text>
<text x="88.1" y="90.4">GPIO11</text>
<text x="88.1" y="93">GPIO12</text>
<text x="88.1" y="95.5">GPIO13</text>
<text x="111.2" y="95.5">GPIO18</text>
<text x="111.2" y="93">GPIO19</text>
<text x="111.2" y="90.4">GPIO20</text>
<text x="160.5" y="94.2">+3V3</text>
<text x="237.6" y="92.3">SW14</text>
<text x="261" y="92.3">B</text>
<text x="29.4" y="96.8">C3</text>
<text x="29.5" y="99.3">10u</text>
<text x="88.1" y="98">GND</text>
<text x="88.1" y="100.6">GPIO14</text>
<text x="111.2" y="100.6">GPIO17</text>
<text x="113.7" y="98">GND</text>
<text x="237.6" y="97.4">SW21</text>
<text x="261" y="97.4">B</text>
<text x="88.1" y="103.1">GPIO15</text>
<text x="101" y="104.5" transform="rotate(-90 101 104.5)">SWCLK</text>
<text x="103.5" y="104.5" transform="rotate(-90 103.5 104.5)">GND</text>
<text x="106" y="104.5" transform="rotate(-90 106 104.5)">SWDIO</text>
<text x="111.2" y="103.1">GPIO16</text>
<text x="241.9" y="103.8">SW7</text>
<text x="259.7" y="103.8">A P2</text>
<text x="108.1" y="112">J5</text>
<text x="184.3" y="113.3">J1</text>
<text x="237.6" y="113.9">SW22</text>
<text x="237.6" y="108.8">SW15</text>
<text x="261" y="113.9">A</text>
<text x="261" y="108.8">A</text>
<text x="107.9" y="114.5">SWD</text>
<text x="123.5" y="117.7">J4</text>
<text x="184.2" y="114.5">LCD</text>
<text x="25.9" y="122.2">+3V3</text>
<text x="99.1" y="121.5">GNDREF</text>
<text x="117.9" y="120.3">Micro_SD_Card</text>
<text x="241.9" y="120.3">SW8</text>
<text x="257.7" y="120.3">MENU P4</text>
<text x="105.8" y="129.2">DAT2</text>
<text x="105.8" y="131.7">DAT3/CD</text>
<text x="237.6" y="131.7">SW23</text>
<text x="237.6" y="126.6">SW16</text>
<text x="259" y="131.7">MENU</text>
<text x="259" y="126.6">MENU</text>
<text x="79.9" y="136.8">+3V3</text>
<text x="105.8" y="134.2">CMD</text>
<text x="105.8" y="136.8">VDD</text>
<text x="52.2" y="142.5">GPIO</text>
<text x="52.3" y="139.9">J2</text>
<text x="105.8" y="139.3">CLK</text>
<text x="105.8" y="141.9">VSS</text>
<text x="105.8" y="144.4">DAT0</text>
<text x="105.8" y="146.9">DAT1</text>
<text x="96.3" y="155.8">MCP6002-xSN</text>
<text x="100.5" y="153.3">U3B</text>
<text x="132.8" y="152">SHIELD</text>
<text x="241.9" y="155.8">SW9</text>
<text x="97.3" y="161.5">+</text>
<text x="120.2" y="160.3">TP2</text>
<text x="128.6" y="159.6">sound_analog_buffered</text>
<text x="259.1" y="159.6">RUN</text>
<text x="111.3" y="166.6">U2B</text>
<text x="28.9" y="173.6">+3V3</text>
<text x="62.4" y="173">TP1</text>
<text x="99.8" y="173.6">U2A</text>
<text x="112.2" y="169.2">MCP6002-xP</text>
<text x="57.7" y="175.5">sound_analog</text>
<text x="96.3" y="176.1">MCP6002-xP</text>
<text x="99.8" y="174.2">U3A</text>
<text x="15.9" y="182.9" transform="rotate(-90 15.9 182.9)">V+</text>
<text x="16.1" y="183.8">U3C</text>
<text x="31.7" y="182.9" transform="rotate(-90 31.7 182.9)">V+</text>
<text x="32" y="183.8">U2C</text>
<text x="54.7" y="184.4">R2</text>
<text x="59.5" y="184.4">330</text>
<text x="96.6" y="181.9">+</text>
<text x="136.1" y="185.7">BZ1</text>
<text x="15.9" y="188.1" transform="rotate(-90 15.9 188.1)">V-</text>
<text x="17" y="186.3">MCP6002-xSN</text>
<text x="31.7" y="188.1" transform="rotate(-90 31.7 188.1)">V-</text>
<text x="32.9" y="186.3">MCP6002-xP</text>
<text x="68.8" y="187.6">C1</text>
<text x="69" y="190.1">100n</text>
<text x="116.4" y="188.8">D1</text>
<text x="116.8" y="191.4">1N4148W</text>
<text x="136.2" y="188.2">Buzzer</text>
<text x="78.1" y="193.6" transform="rotate(-90 78.1 193.6)">+3V3</text>
<text x="81.4" y="193.9">R3</text>
<text x="86.8" y="193.9">10k</text>
<text x="93.5" y="193.9">R4</text>
<text x="98.9" y="193.9">10k</text>
</g>
<g font-size="1.8" fill="#0f0f0f">
<text x="227.3" y="22.8">BTN_UP_P9</text>
<text x="227.3" y="39.9">BTN_LEFT_P8</text>
<text x="74.9" y="53.9">P0</text>
<text x="74.9" y="56.4">P1</text>
<text x="171.4" y="57.7">DC_P20</text>
<text x="171.4" y="55.1">RST_P21</text>
<text x="227.3" y="56.4">BTN_RIGHT_P6</text>
<text x="67.3" y="64">BTN_B_P3</text>
<text x="67.3" y="61.5">BTN_A_P2</text>
<text x="171.4" y="60.2">MOSI_P19</text>
<text x="171.4" y="62.8">SCK_P18</text>
<text x="67.3" y="66.6">BTN_MENU_P4</text>
<text x="67.3" y="69.1">BTN_DOWN_P5</text>
<text x="128.9" y="69.1">P28</text>
<text x="171.4" y="70.4">CS_P17</text>
<text x="67.3" y="76.7">SND_P7</text>
<text x="67.3" y="74.2">BTN_RIGHT_P6</text>
<text x="128.9" y="74.2">P27</text>
<text x="128.9" y="76.7">P26</text>
<text x="227.3" y="72.3">BTN_DOWN_P5</text>
<text x="49.7" y="81.8">SD_CS_P13</text>
<text x="51.6" y="79.3">SD_DAT1</text>
<text x="67.3" y="79.3">BTN_LEFT_P8</text>
<text x="67.3" y="81.8">BTN_UP_P9</text>
<text x="125.6" y="81.8">BL_P22</text>
<text x="128.2" y="79.3">RUN</text>
<text x="47.6" y="84.4">SD_MISO_P12</text>
<text x="67.3" y="89.4">SD_MOSI_P11</text>
<text x="67.3" y="86.9">SD_SCK_P10</text>
<text x="124.4" y="86.9">RST_P21</text>
<text x="125.4" y="89.4">DC_P20</text>
<text x="227.3" y="88.8">BTN_B_P3</text>
<text x="47.6" y="94.5">SD_MOSI_P11</text>
<text x="67.3" y="94.5">SD_CS_P13</text>
<text x="67.3" y="92">SD_MISO_P12</text>
<text x="123.4" y="92">MOSI_P19</text>
<text x="124.2" y="94.5">SCK_P18</text>
<text x="170.2" y="95.8">SCK_P18</text>
<text x="48.4" y="97.1">SD_SCK_P10</text>
<text x="51.6" y="99.6">SD_DAT2</text>
<text x="67.3" y="99.6">P14</text>
<text x="125.5" y="99.6">CS_P17</text>
<text x="170.2" y="98.3">MOSI_P19</text>
<text x="170.2" y="100.9">RST_P21</text>
<text x="67.3" y="102.1">P15</text>
<text x="123.4" y="102.1">MISO_P16</text>
<text x="170.2" y="105.9">CS_P17</text>
<text x="170.2" y="103.4">DC_P20</text>
<text x="227.3" y="105.3">BTN_A_P2</text>
<text x="170.2" y="108.5">BL_P22</text>
<text x="35.6" y="123.7">P15</text>
<text x="227.3" y="123.1">BTN_MENU_P4</text>
<text x="26.7" y="131.3">MISO_P16</text>
<text x="35.6" y="128.8">P14</text>
<text x="87.6" y="128.2">SD_DAT2</text>
<text x="87.6" y="130.7">SD_CS_P13</text>
<text x="26.7" y="133.9">sound</text>
<text x="26.7" y="136.4">P26</text>
<text x="87.6" y="133.2">SD_MOSI_P11</text>
<text x="26.7" y="141.5">P27</text>
<text x="26.7" y="139">RST_P21</text>
<text x="87.6" y="138.3">SD_SCK_P10</text>
<text x="87.6" y="143.4">SD_MISO_P12</text>
<text x="26.7" y="146.6">P28</text>
<text x="26.7" y="144">DC_P20</text>
<text x="26.7" y="149.1">CS_P17</text>
<text x="87.6" y="145.9">SD_DAT1</text>
<text x="26.7" y="151.7">BL_P22</text>
<text x="35.6" y="154.2">P1</text>
<text x="26.7" y="156.7">BZ_Disable</text>
<text x="35.6" y="159.3">P0</text>
<text x="227.3" y="160.6">RUN</text>
<text x="146.5" y="163.1">sound</text>
<text x="44.4" y="180.9">SND_P7</text>
<text x="80" y="186">BZ_Disable</text>
</g>
<g font-size="1.8" fill="#a90000">
<text x="133" y="39.5" transform="rotate(-90 133 39.5)">1</text>
<text x="127.1" y="46.9">2</text>
<text x="134.8" y="46.9">3</text>
<text x="185.6" y="42.5">1</text>
<text x="185.6" y="45.1">2</text>
<text x="185.6" y="47.6">3</text>
<text x="85.9" y="54">1</text>
<text x="118.4" y="54">40</text>
<text x="185.6" y="50.2">4</text>
<text x="185.6" y="52.7">5</text>
<text x="85.9" y="56.5">2</text>
<text x="85.9" y="59">3</text>
<text x="118.4" y="59">38</text>
<text x="118.4" y="56.5">39</text>
<text x="185.6" y="55.2">6</text>
<text x="185.6" y="57.8">7</text>
<text x="85.9" y="61.6">4</text>
<text x="85.9" y="64.1">5</text>
<text x="118.4" y="64.1">36</text>
<text x="118.4" y="61.6">37</text>
<text x="140.5" y="63.4">2</text>
<text x="148.1" y="60.8">1</text>
<text x="148.1" y="65.9">3</text>
<text x="185.1" y="65.4">10</text>
<text x="185.6" y="60.3">8</text>
<text x="185.6" y="62.9">9</text>
<text x="85.9" y="66.7">6</text>
<text x="85.9" y="69.2">7</text>
<text x="85.9" y="71.7">8</text>
<text x="118.4" y="71.7">33</text>
<text x="118.4" y="69.2">34</text>
<text x="118.4" y="66.7">35</text>
<text x="185.1" y="67.9">11</text>
<text x="185.1" y="70.5">12</text>
<text x="85.4" y="76.8">10</text>
<text x="85.9" y="74.3">9</text>
<text x="118.4" y="76.8">31</text>
<text x="118.4" y="74.3">32</text>
<text x="148.1" y="76.7">1</text>
<text x="185.1" y="73">13</text>
<text x="185.1" y="75.6">14</text>
<text x="36.3" y="78.6">5</text>
<text x="36.3" y="81.1">6</text>
<text x="36.3" y="83.7">7</text>
<text x="44" y="83.7">2</text>
<text x="44" y="81.1">3</text>
<text x="44" y="78.6">4</text>
<text x="85.4" y="79.4">11</text>
<text x="85.4" y="81.9">12</text>
<text x="118.4" y="81.9">29</text>
<text x="118.4" y="79.4">30</text>
<text x="140.5" y="79.2">2</text>
<text x="148.1" y="81.8">3</text>
<text x="36.3" y="86.2">8</text>
<text x="44" y="86.2">1</text>
<text x="85.4" y="84.4">13</text>
<text x="85.4" y="87">14</text>
<text x="85.4" y="89.5">15</text>
<text x="118.4" y="89.5">26</text>
<text x="118.4" y="87">27</text>
<text x="118.4" y="84.4">28</text>
<text x="85.4" y="92.1">16</text>
<text x="85.4" y="94.6">17</text>
<text x="118.4" y="94.6">24</text>
<text x="118.4" y="92.1">25</text>
<text x="185.6" y="90.8">1</text>
<text x="185.6" y="93.3">2</text>
<text x="185.6" y="95.9">3</text>
<text x="36.3" y="96.4">5</text>
<text x="36.3" y="98.9">6</text>
<text x="36.3" y="101.5">7</text>
<text x="44" y="101.5">2</text>
<text x="44" y="98.9">3</text>
<text x="44" y="96.4">4</text>
<text x="85.4" y="97.1">18</text>
<text x="85.4" y="99.7">19</text>
<text x="118.4" y="99.7">22</text>
<text x="118.4" y="97.1">23</text>
<text x="185.6" y="98.4">4</text>
<text x="185.6" y="101">5</text>
<text x="36.3" y="104">8</text>
<text x="44" y="104">1</text>
<text x="85.4" y="102.2">20</text>
<text x="100.1" y="107.3" transform="rotate(-90 100.1 107.3)">41</text>
<text x="102.6" y="107.3" transform="rotate(-90 102.6 107.3)">42</text>
<text x="105.2" y="107.3" transform="rotate(-90 105.2 107.3)">43</text>
<text x="118.4" y="102.2">21</text>
<text x="185.6" y="103.5">6</text>
<text x="185.6" y="106">7</text>
<text x="100.1" y="110" transform="rotate(-90 100.1 110)">3</text>
<text x="102.6" y="110" transform="rotate(-90 102.6 110)">2</text>
<text x="105.2" y="110" transform="rotate(-90 105.2 110)">1</text>
<text x="185.6" y="108.6">8</text>
<text x="45.9" y="121.3">1</text>
<text x="45.9" y="123.8">2</text>
<text x="45.9" y="126.4">3</text>
<text x="45.9" y="128.9">4</text>
<text x="45.9" y="131.4">5</text>
<text x="102.4" y="128.3">1</text>
<text x="102.4" y="130.8">2</text>
<text x="45.9" y="134">6</text>
<text x="45.9" y="136.5">7</text>
<text x="102.4" y="133.3">3</text>
<text x="102.4" y="135.9">4</text>
<text x="45.9" y="139.1">8</text>
<text x="45.9" y="141.6">9</text>
<text x="102.4" y="138.4">5</text>
<text x="102.4" y="141">6</text>
<text x="102.4" y="143.5">7</text>
<text x="45.4" y="144.1">10</text>
<text x="45.4" y="146.7">11</text>
<text x="45.4" y="149.2">12</text>
<text x="102.4" y="146">8</text>
<text x="45.4" y="151.8">13</text>
<text x="45.4" y="154.3">14</text>
<text x="141.7" y="151.1">9</text>
<text x="45.4" y="156.8">15</text>
<text x="45.4" y="159.4">16</text>
<text x="95.4" y="160.6">5</text>
<text x="245.9" y="158.1">1</text>
<text x="245.9" y="160.6">2</text>
<text x="253.5" y="160.6">3</text>
<text x="253.5" y="158.1">4</text>
<text x="95.4" y="165.7">6</text>
<text x="108.1" y="163.2">7</text>
<text x="15" y="179.2" transform="rotate(-90 15 179.2)">8</text>
<text x="30.9" y="179.2" transform="rotate(-90 30.9 179.2)">8</text>
<text x="94.8" y="181">3</text>
<text x="107.5" y="183.5">1</text>
<text x="130.3" y="183.5">1</text>
<text x="15" y="190.6" transform="rotate(-90 15 190.6)">4</text>
<text x="30.9" y="190.6" transform="rotate(-90 30.9 190.6)">4</text>
<text x="94.8" y="186">2</text>
<text x="130.3" y="188.6">2</text>
</g>
<g font-size="1.8" fill="#0000c2">
<text x="136.5" y="66.9">3V3</text>
<text x="136.5" y="69">OUTPUT</text>
<text x="136.5" y="71">ONLY SW24</text>
</g>
</svg>
